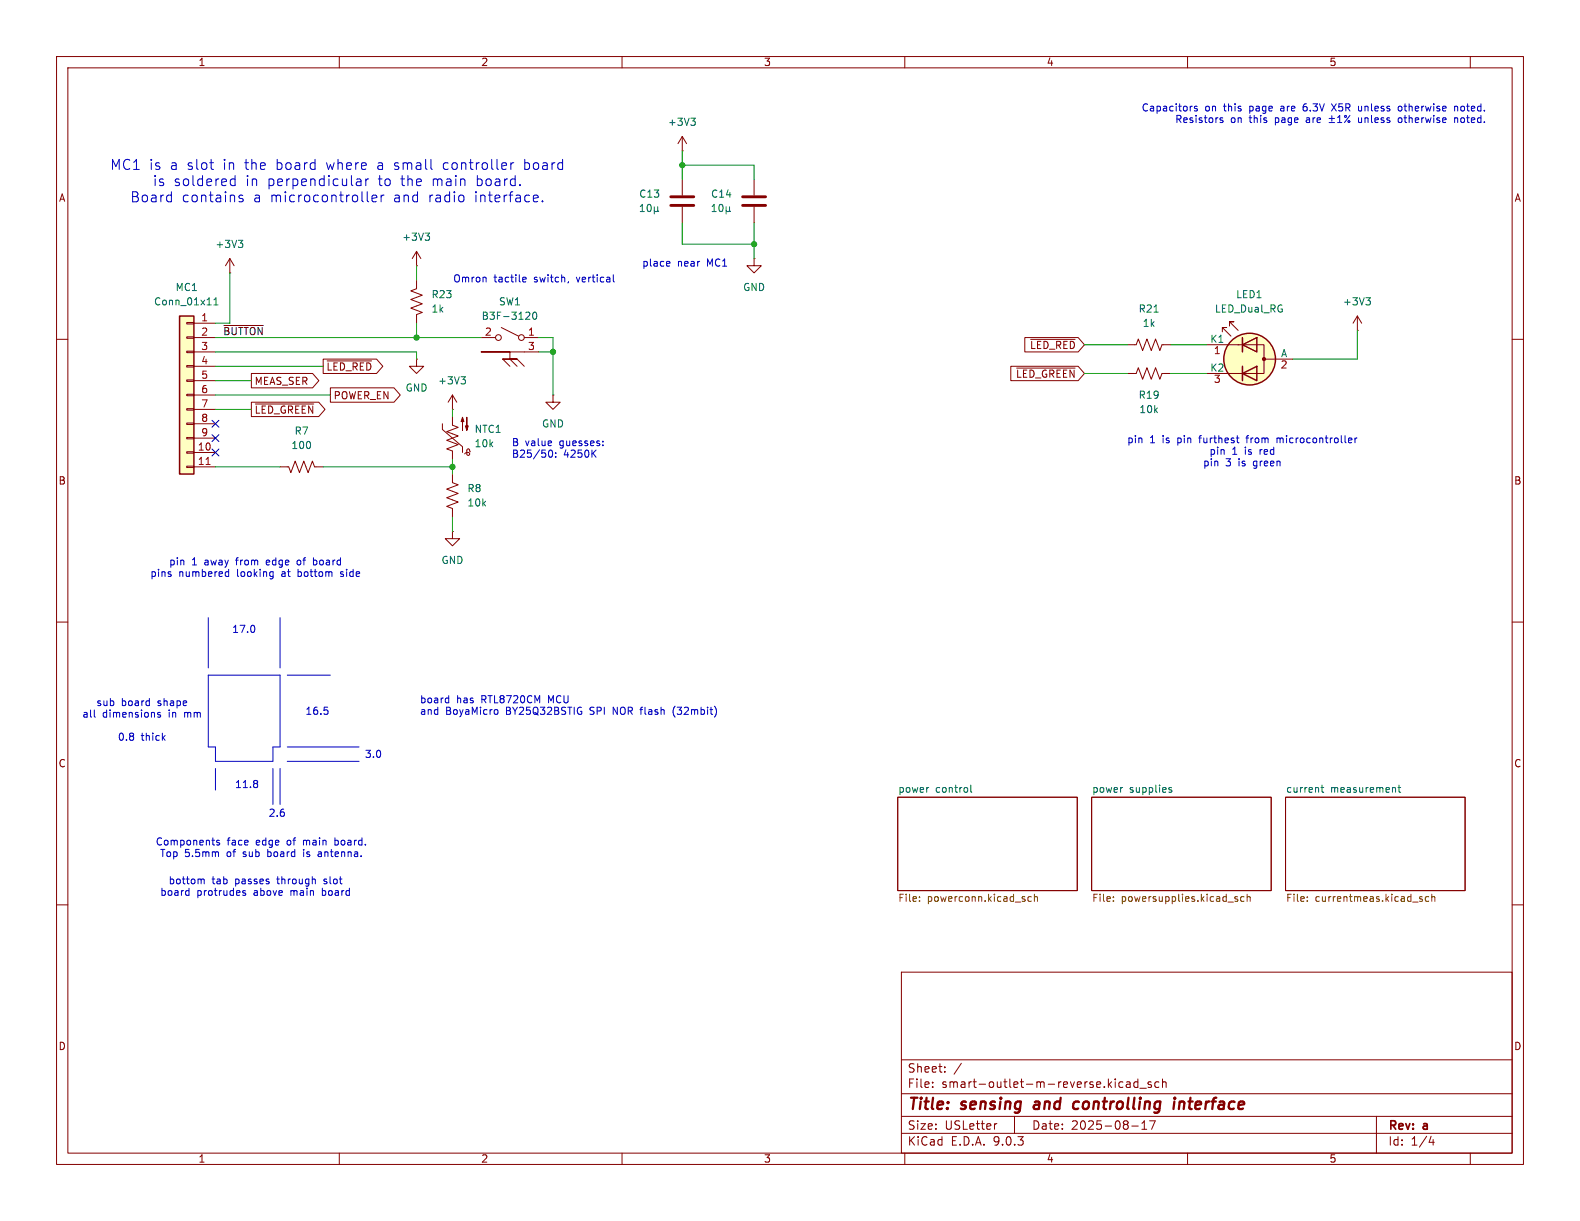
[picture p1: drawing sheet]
<svg xmlns="http://www.w3.org/2000/svg" width="279mm" height="216mm" viewBox="0 0 279 216" stroke-linecap="round" stroke-linejoin="round" font-family="sans-serif">
<g fill="none" stroke="#840000" stroke-width=".18">
<path d="M10 10h259.4v195.9h-259.4zM12 12h255.4v191.9h-255.4zM60 10v2M110 10v2M160 10v2M210 10v2M260 10v2M216.2 58.7v-.8h.7h-.7l1.5 1.5M217.4 57.7v-.8h.8h-.8l1.5 1.5M240 58.4h.1M240 55.9l-.7 1.3M240 55.9l.8 1.3"/>
<path d="M240 55.9v2.5M10 60h2M97.8 69.9v1.2h1.3l-1.3 1.3-1.3-1.3h1.3M97.8 69.9h.1M199.4 66h1.5l.4-1 .8 2.1 .7-2.1 .8 2.1 .7-2.1 .8 2.1 .4-1.1h1.5M213.4 61h5.7M213.4 66h5.7M218.9 61h4.6v5h-4.6M223.5 63.5h5.1M267.4 60h2M49.5 82.6h1.6l.3 1 .8-2.1 .8 2.1 .7-2.1 .8 2.1 .7-2.1 .4 1.1h1.5M80 83.8v1.5l1 .4-2 .8 2 .7-2 .8 2 .8-2 .7 1 .4v1.5"/>
<path d="M80 94v1.3h1.3l-1.3 1.2-1.3-1.2h1.3M80 94h.1M10 110h2M267.4 110h2M158.7 141h31.8v16.5h-31.8zM193 141h31.8v16.5h-31.8zM227.3 141h31.8v16.5h-31.8zM10 160h2M159.4 171.9h108v32h-108zM267.4 160h2M159.4 197.4h108M159.4 193.4h108"/>
<path d="M159.4 187.4h108M164.9 192.1v.2M164.9 191.4v.1M167.1 189.4v.2M167.1 188.7v.1M170 188l-1.3 1.9M176.3 198.7l-.3 .1M179.4 197.4v3M198 192.2h.6M198 191.4h.6M199.2 191.4h.6l.1 .9M199.9 191.6l-.5 .1a.29 .29 0 0 0-.3 .3 .29 .29 0 0 0 .3 .3l.5-.1"/>
<path d="M200.1 199.1h1.2M201.2 191.4l-.4-.1-.3 .3v.4l.1 .2h.6M201.2 190.8v1.5M201.6 192.4h1.1M201.9 199.7h.9M201.9 198.6l.5-.4v1.5M203.6 191.4l-.4-.1-.2 .2 .1 .2 .5 .2v.3h-.6M204.3 198.2l-.7 1.5M204.9 191.4l-.4-.1-.3 .3v.4l.2 .2h.5M205.6 191.4l.2-.1 .3 .1 .1 .9M205.6 190.8v1.5M243.4 197.4v6.5"/>
<path d="M60 203.9v2M110 203.9v2M159.4 200.4h108M160 203.9v2M210 203.9v2M253.1 200.9l-.4 1.1h.9M253.4 201.5v1M260 203.9v2"/>
</g>
<path d="M182.9 195.4l-.1 .4 .2 .3M189.8 195.9l.3 .2 .6-.1M190.8 194.9a.66 .66 0 0 0-1 .3M207.7 194.8l-.2 1.3M207.8 194.1l-.1 .2M207.8 194.1l-.1 .1v.1M207.8 194.1v.1l-.1 .1M208.6 194.8l-.1 1.3M209.2 194.8l-.6 .2" fill="none" stroke="#840000" stroke-width=".4"/>
<path d="M241.5 52.6h.8l-.4 .5M242.1 53.1l.2 .3v.3l-.2 .2M164.1 139.2h.1M171.7 138.8v1.1l.2 .2M198.4 139.2h.1M206.7 139.3h.5M206.7 139.6l.5 .1v.2l-.2 .2-.3-.1M233.6 139.2h.5M233.8 138.8v1.1l.3 .2M246.6 139.2l.2 .2v.7M247.2 139.2h.5M247.4 138.8v1.1l.3 .2" fill="none" stroke="#006464" stroke-width=".18"/>
<g fill="none" stroke="#725600" stroke-width=".18">
<path d="M162.6 159.3v.1M162.6 158.6v.1M182.4 158.6l-.4-.1-.2 .3 .1 .5h.5M182.9 158.7l.2-.2 .3 .1 .1 .8M182.9 158.1v1.3M196.9 159.3v.1M196.9 158.6v.1M218.4 158.9l.4 .1 .1 .2-.2 .2-.3-.1M218.4 158.6h.4M220 158.6l-.4-.1-.2 .3 .1 .5h.5M220.5 158.7l.2-.2 .3 .1 .1 .8M220.5 158.1v1.3"/>
<path d="M231.2 159.3v.1M231.2 158.6v.1M251.2 159h.3l.1 .2-.2 .2h-.3M251.2 158.5l.3 .1M252.6 158.6l-.3-.1-.3 .3 .2 .5h.4M253.2 158.7l.2-.2 .3 .1v.8M253.2 158.1v1.3"/>
</g>
<circle cx="221" cy="63.5" r="4.6" fill="#ffffc2" stroke="#ffffc2" stroke-width=".18"/>
<circle cx="223.5" cy="63.5" r=".28" fill="#840000" stroke="#840000" stroke-width=".18"/>
<g fill="none" stroke="#840000" stroke-width=".25">
<path d="M219.7 59.7v2.5M219.7 61l2.5-1.3v2.5zM219.7 66l2.5-1.2v2.5zM219.7 64.8v2.5"/>
<circle cx="221" cy="63.5" r="4.6"/>
</g>
<path d="M31.7 55.9h2.6v27.9h-2.6z" fill="#ffffc2"/>
<path d="M31.7 55.9h2.6v27.9h-2.6z" fill="none" stroke="#840000" stroke-width=".25"/>
<g fill="none" stroke="#840000" stroke-width=".18">
<path d="M120.6 26.7h.1M120.6 24.1l.8 1.3M120.6 24.1l-.7 1.3M120.6 24.1v2.6M120.6 31.8v2.7M120.6 36.6v2.8M133.3 31.8v2.7M133.3 36.6v2.8M33 57h1.3v.3h-1.3zM33 59.6h1.3v.2h-1.3zM34.3 57.2h3.8M34.3 59.7h3.8"/>
<path d="M40.6 48.3h.1M40.6 45.7l.8 1.3M40.6 45.7l-.7 1.3M40.6 45.7v2.6M73.7 49.5v1.6l-1.1 .3 2.1 .8-2.1 .8 2.1 .7-2.1 .8 2.1 .7-1 .4v1.6M73.7 47h.1M73.7 44.5v2.5M73.7 44.5l.7 1.2M73.7 44.5l-.8 1.2M85.1 59.7h2.5M88.6 57.9l3.1 1.5M92.7 59.7h2.5"/>
<path d="M133.3 45.7v1.3h1.3l-1.3 1.3-1.2-1.3h1.2M133.3 45.7h.1M181.2 59.7h9.5l1.1 1.3-1.1 1.2h-9.5zM33 62.1h1.3v.3h-1.3zM33 64.6h1.3v.3h-1.3zM33 67.2h1.3v.2h-1.3zM33 69.7h1.3v.3h-1.3zM33 72.3h1.3v.2h-1.3zM33 74.8h1.3v.3h-1.3zM33 77.3h1.3v.3h-1.3zM33 79.9h1.3v.2h-1.3zM34.3 62.2h3.8"/>
<path d="M34.3 64.8h3.8M34.3 67.3h3.8M34.3 69.9h3.8M34.3 72.4h3.8M34.3 74.9h3.8M34.3 77.5h3.8M44.4 66h10.9l1.1 1.3-1.1 1.3h-10.9zM44.4 71.1h12l1.1 1.3-1.1 1.3h-12zM45.2 71.4h10.3M57.1 63.5h9.5l1.1 1.3-1.1 1.2h-9.5zM57.9 63.8h7.8M58.4 68.6h11.3l1.1 1.3-1.1 1.2h-11.3z"/>
<path d="M73.7 63.5v1.3h1.2l-1.2 1.2-1.3-1.2h1.3M73.7 63.5h.1M78.2 74.9v1l3.6 3.1v1M80 73.7v1.5l1 .4-2 .7 2 .8-2 .8 2 .7-2 .8 1 .4v1.5M80 72.4h.1M80 69.9v2.5M80 69.9l-.8 1.2M80 69.9l.8 1.2M82.8 79.4l.2 .1 .2 .4M82.8 79.4l-.2 .2-.1 .7 .2 .2 .3-.1v-.3l-.2-.1h-.4l-.2 .3M88.9 63.5h.1M88.9 63.5l1.3 1.3"/>
<path d="M90.2 63.5l1.2 1.3M95.2 62.2h-10.1h5.1v1.3h1.2h-2.5h2.5l1.3 1.3M178.7 64.8h12l1.1 1.2-1.1 1.3h-12zM179.8 65.1h10.3M182.3 60h7.8M199.4 61h1.5l.4-1.1 .8 2.1 .7-2.1 .8 2.1 .7-2.1 .8 2.1 .4-1h1.5M33 82.4h1.3v.3h-1.3zM34.3 80h3.8M34.3 82.6h3.8"/>
<circle cx="88.1" cy="59.7" r=".51"/>
<circle cx="92.2" cy="59.7" r=".51"/>
</g>
<path d="M36.4 82.1h.8" fill="none" stroke="#a90000" stroke-width=".18"/>
<g fill="none" stroke="#006464" stroke-width=".18">
<path d="M113.2 37.4h.7M113.2 36.5l.4-.4v1.3M114.6 36.3l.1-.2a.68 .68 0 0 1 .5 .7 .68 .68 0 0 1-.5 .6l-.1-.1-.2-.4zM115.7 37.2l.2 .2h.2l.2-.2M115.7 36.6v1.2M116.3 37.2l.2 .2M116.3 36.6v.6M122.2 20.9h.7l-.4 .5M122.7 21.4l.2 .2v.3l-.2 .3M125.9 37.4h.7M125.9 36.5l.4-.4v1.3M127.3 36.3l.1-.2a.68 .68 0 0 1 .5 .7 .68 .68 0 0 1-.5 .6l-.1-.1-.2-.4z"/>
<path d="M128.4 37.2l.2 .2h.2l.2-.2M128.4 36.6v1.2M129 37.2l.2 .2M129 36.6v.6M37.8 53.9h.8M37.8 53l.4-.4v1.3M42.2 42.5h.7l-.4 .5M42.7 43l.2 .2v.3l-.2 .3M75.2 41.2h.8l-.5 .5M75.7 41.7l.3 .2v.3l-.3 .3M93.2 55.2l.4 .1 .1 .3-.8 .9h.8M94.4 55.3l.1-.1a.68 .68 0 0 1 .4 .6 .68 .68 0 0 1-.4 .7 .84 .84 0 0 1-.1-1.2z"/>
<path d="M204.1 55.2h.7M81.5 66.6h.8l-.4 .5M82.1 67.1l.2 .2v.3l-.2 .3"/>
</g>
<path d="M118.6 36.3h4.1M118.6 34.8h4.1M131.3 36.3h4.1M131.3 34.8h4.1" fill="none" stroke="#840000" stroke-width=".51"/>
<g fill="#840000" stroke="#840000" stroke-width=".18">
<path d="M82.5 73.8v2.3l-.2-.8h.5l-.3 .8z"/>
<path d="M81.8 73.8l.2 .7h-.5l.3-.7v2.3z"/>
</g>
<path d="M39.6 57.6h6.9" fill="none" stroke="#0f0f0f" stroke-width=".18"/>
<g fill="none" stroke="#0000c2" stroke-width=".18">
<path d="M210.7 18.8h.1M211.7 18.8h-.3l-.2 .2 .1 .1 .4 .2v.3h-.5M230.6 18.9l-.2 .2M230.6 18.5a.99 .99 0 0 0 0 1.1M235.5 18.4l.8 1.2M236.3 18.4l-.8 1.2M240.8 19.5l-.2 .1h-.3M247.3 18.9l.2-.1 .4 .1v.5l-.1 .2h-.3l-.2-.1zM257.2 18.9l.2-.1h.3l.1 .8M257.2 18.8v.8M40.9 32.7h.7M40.9 31.7h.7"/>
<path d="M41.6 31v1.8M42.9 34.6l-.4-.1-.3 .3 .1 .2 .6 .2v.4h-.7M63.2 31.6h.4l.2 .3v.9M63.8 32.7l-.6 .1M63.8 32.1h-.6M64.7 31.6v1.2M64.9 35.4l.3 .3M65.2 31.6l-.3 .1-.2 .3M65.8 35.1l.8-.2-.1-.3-.5-.1-.2 .3 .1 .8h.6M67.4 34.5v1.2M67.9 34.5l-.3 .1-.2 .2M90.3 28.8v1.2"/>
<path d="M90.8 28.8l-.3 .1-.2 .2M95.1 34.6l.1 .3-.9 .2M95.9 35.5v.2M216.2 20.9l-.3-.1-.2 .2 .1 .2 .4 .1v.3h-.5M235 21.7h1M235 20.9h1M235.5 20.5v.9M236.5 21.7h.8M236.5 20.8l.4-.4v1.3M237.8 20.5v.1l.1 .2 .2-.2v-.1M238.7 20.4l-.9 1.3M240.2 20.8v.7l.4 .2"/>
<path d="M247.8 20.9l-.3-.1-.3 .3 .1 .5 .2 .1 .3-.1M257.2 20.8v.9M257.2 20.9l.2-.1 .3 .1 .1 .8M92.5 49.8h.5M92.5 49.1l.4-.1 .1 .3-.6 .1M100.5 49.8l-.1 .2M108.5 48.6v1.1l.1 .2M118 46.2l.4 .1 .1 .2-.6 .1M118.4 47l-.4 .1M97.1 79.7a.69 .69 0 0 0 .3 1.2l.2-.2 .1-.3-.1-.7M105.4 79.6l-.7 .7M106.6 78v.1"/>
<path d="M106.6 78.7v.1M218.6 77.4h.5M219 78.3h.1M220.3 77.4h.5M220.6 77.1l-.1 1.2M225.8 77.4v.9M226.2 77.4l-.4 .2M238.6 77.4l.4 .1 .1 .3-.6 .1M239 78.2l-.4 .1M239.6 77.4v.9M240 77.4l-.4 .3M52.7 99.1l-.2 .2 .2 .5"/>
<path d="M55.4 98.6v1.3M55.4 99.8l.4 .1M55.8 99l-.4 .1M98.3 80.1v.1M98.3 80.7v.2M104.9 80.1l.5 .8M36.8 109.2v8.9M36.8 119.4h12.7v12.7h-1.2v2.5h-10.2v-2.5h-1.3zM40 101.9h.4M40.4 100.7v1.2M44.9 110.7l.2 .3-.2 .7M48.3 101.1v1l-.2 .3"/>
<path d="M48.3 101.9h-.4M49.5 109.2v8.9M50.8 119.4h7.6M60.2 101.9h.1M60.4 101.1l-.2 .2 .2 .2M16.7 126.6l.2 .2M27.9 126v.3l.5 .2v.1l-.2 .2h-.3M38.1 135.9v3.8M45.4 138.1l.2 .1-.2 .3M45.4 138.6l.2 .2-.2 .4M48.3 135.9v6.3M49.5 135.9v6.3"/>
<path d="M50.8 134.6h12.7M50.8 132.1h12.7M57.3 125h.6M57.9 125.6l.1 .2-.1 .5M79 123.4l.3 .1M79.3 123v1.3M79.3 124.2l-.3 .1M87.6 125.5h.3l.2 .2-.1 .5-.4 .1M119.4 124.9a1.46 1.46 0 0 0 0 1.9M33.1 157.5h.3M33.4 157.1v1.2M33.4 158.3h-.3"/>
<path d="M35.6 155.5h.4l.1 .8M38.5 150.6l.1 .2v.7M38.8 148.6h-.3l-.2 .2 .1 .1 .4 .2v.3h-.5M43 157.5v.3l.4 .2 .1 .1-.2 .2h-.4M53.7 150.6v.9M56.7 150.6l-.4 .1M56.7 151h-.3l-.2 .2 .1 .2 .4 .1M59.2 148.2v1.2M59.2 149.4h.2M59.4 148.6h-.2"/>
<circle cx="238.5" cy="21.5" r=".18"/>
</g>
<g fill="none" stroke="#009600" stroke-width=".18">
<path d="M120.6 26.7v5.1M120.6 39.4v3.8h12.7M120.6 29.2h12.7v2.6M133.3 39.4v6.3M38.1 59.7h47M40.6 48.3v8.9h-2.5M73.7 47v2.5M73.7 57.2v2.5M95.2 59.7h2.6v10.2M240 58.4v5.1h-11.4M38.1 62.2h35.6v1.3M38.1 69.9h20.3"/>
<path d="M38.1 67.3h6.3M38.1 64.8h19M38.1 72.4h6.3M80 72.4v1.3M95.2 62.2h2.6M191.8 66h7.6M191.8 61h7.6M207 66h6.4M207 61h6.4M38.1 82.6h11.4M57.1 82.6h22.9M80 81.3v2.5"/>
<path d="M80 91.4v2.6"/>
</g>
<path d="M37.5 74.3l1.2 1.2M37.5 76.9l1.2 1.2M37.5 79.4l1.2 1.2M38.7 74.3l-1.2 1.2M38.7 76.9l-1.2 1.2M38.7 79.4l-1.2 1.2" fill="none" stroke="#000084" stroke-width=".18"/>
<g fill="#009600" stroke="#009600" stroke-width=".18">
<circle cx="80" cy="82.6" r=".46"/>
<circle cx="133.3" cy="43.2" r=".46"/>
<circle cx="120.6" cy="29.2" r=".46"/>
<circle cx="97.8" cy="62.2" r=".46"/>
<circle cx="73.7" cy="59.7" r=".46"/>
</g>
<g font-size="2.8" fill="#840000">
<text x="160.4" y="196.8">Title:</text>
<text x="170.1" y="196.8">sensing</text>
<text x="183.7" y="196.8">and</text>
<text x="191.5" y="196.8">controlling</text>
<text x="210" y="196.8">interface</text>
</g>
<g font-size="2.5" fill="#0000c2">
<text x="19.4" y="30.3">MC1 is</text>
<text x="23" y="36">Board</text>
<text x="27" y="33.1">is</text>
<text x="30.1" y="30.3">a slot</text>
<text x="30.7" y="33.1">soldered</text>
<text x="32.1" y="36">contains</text>
<text x="39.6" y="30.3">in</text>
<text x="43.5" y="33.1">in</text>
<text x="43.6" y="30.3">the</text>
<text x="44.9" y="36">a microcontroller</text>
<text x="47.4" y="33.1">perpendicular</text>
<text x="49.2" y="30.3">board</text>
<text x="58.1" y="30.3">where</text>
<text x="67.1" y="33.1">to</text>
<text x="67.2" y="30.3">a small</text>
<text x="69.8" y="36">and</text>
<text x="71.2" y="33.1">the</text>
<text x="76.1" y="36">radio</text>
<text x="76.8" y="33.1">main</text>
<text x="79" y="30.3">controller</text>
<text x="84.3" y="36">interface.</text>
<text x="84.7" y="33.1">board.</text>
<text x="93.4" y="30.3">board</text>
</g>
<g font-size="2.1" fill="#840000">
<text x="160.4" y="189.9">Sheet:</text>
<text x="160.4" y="192.6">File:</text>
<text x="166.5" y="192.6">smart-outlet-m-reverse.kicad_sch</text>
<text x="160.4" y="202.8">KiCad</text>
<text x="160.4" y="200">Size:</text>
<text x="167.1" y="200">USLetter</text>
<text x="168.1" y="202.8">E.D.A.</text>
<text x="175.7" y="202.8">9.0.3</text>
<text x="182.4" y="200">Date:</text>
<text x="189.4" y="200">2025-08-17</text>
<text x="245.4" y="200.2">Rev:</text>
<text x="245.4" y="202.8">Id:</text>
<text x="249.5" y="202.8">1/4</text>
<text x="251.8" y="200.2">a</text>
</g>
<g font-size="1.8" fill="#840000">
<text x="35" y="11.9">1</text>
<text x="85" y="11.9">2</text>
<text x="135" y="11.9">3</text>
<text x="185" y="11.9">4</text>
<text x="235" y="11.9">5</text>
<text x="10.3" y="35.9">A</text>
<text x="267.7" y="35.9">A</text>
<text x="57.6" y="65.7">~{LED_RED}</text>
<text x="182" y="61.9">~{LED_RED}</text>
<text x="44.9" y="68.3">MEAS_SER</text>
<text x="58.9" y="70.8">POWER_EN</text>
<text x="179.6" y="67">~{LED_GREEN}</text>
<text x="44.9" y="73.3">~{LED_GREEN}</text>
<text x="10.3" y="85.9">B</text>
<text x="267.7" y="85.9">B</text>
<text x="10.3" y="135.9">C</text>
<text x="267.7" y="135.9">C</text>
<text x="10.3" y="185.9">D</text>
<text x="267.7" y="185.9">D</text>
<text x="35" y="205.8">1</text>
<text x="85" y="205.8">2</text>
<text x="135" y="205.8">3</text>
<text x="185" y="205.8">4</text>
<text x="235" y="205.8">5</text>
</g>
<g font-size="1.8" fill="#006464">
<text x="118" y="22.5">+3V3</text>
<text x="112.9" y="35.2">C13</text>
<text x="125.6" y="35.2">C14</text>
<text x="38" y="44">+3V3</text>
<text x="71" y="42.8">+3V3</text>
<text x="31" y="51.7">MC1</text>
<text x="76.2" y="52.9">R23</text>
<text x="131.3" y="51.7">GND</text>
<text x="218.5" y="52.9">LED1</text>
<text x="27.1" y="54.2">Conn_01x11</text>
<text x="76.2" y="55.5">1k</text>
<text x="85.1" y="56.7">B3F-3120</text>
<text x="88.1" y="54.2">SW1</text>
<text x="201.3" y="55.5">R21</text>
<text x="202" y="58">1k</text>
<text x="214.7" y="55.5">LED_Dual_RG</text>
<text x="237.4" y="54.2">+3V3</text>
<text x="213.9" y="60.7">K1</text>
<text x="213.9" y="65.8">K2</text>
<text x="226.4" y="63.2">A</text>
<text x="71.6" y="69.4">GND</text>
<text x="77.4" y="68.2">+3V3</text>
<text x="201.3" y="70.7">R19</text>
<text x="52" y="77.1">R7</text>
<text x="83.8" y="76.7">NTC1</text>
<text x="95.8" y="75.8">GND</text>
<text x="201.4" y="73.3">10k</text>
<text x="51.4" y="79.6">100</text>
<text x="83.8" y="79.3">10k</text>
<text x="82.6" y="87.2">R8</text>
<text x="82.6" y="89.8">10k</text>
<text x="78" y="99.9">GND</text>
<text x="158.7" y="140.3">power</text>
<text x="165.4" y="140.3">control</text>
<text x="193" y="140.3">power</text>
<text x="199.7" y="140.3">supplies</text>
<text x="227.3" y="140.3">current</text>
<text x="235.3" y="140.3">measurement</text>
</g>
<g font-size="1.8" fill="#0000c2">
<text x="201.8" y="19.9">Capacitors</text>
<text x="207.7" y="22">Resistors</text>
<text x="213.1" y="19.9">on</text>
<text x="216.5" y="19.9">this</text>
<text x="217.6" y="22">on</text>
<text x="221.1" y="22">this</text>
<text x="221.2" y="19.9">page</text>
<text x="225.7" y="22">page</text>
<text x="226.9" y="19.9">are</text>
<text x="231.1" y="19.9">6.3V</text>
<text x="231.4" y="22">are</text>
<text x="236.4" y="19.9">X5R</text>
<text x="241" y="22">unless</text>
<text x="241.2" y="19.9">unless</text>
<text x="248.3" y="22">otherwise</text>
<text x="248.5" y="19.9">otherwise</text>
<text x="258.4" y="22">noted.</text>
<text x="258.6" y="19.9">noted.</text>
<text x="113.5" y="47.3">place</text>
<text x="119.8" y="47.3">near</text>
<text x="125.1" y="47.3">MC1</text>
<text x="80.1" y="50.1">Omron</text>
<text x="87.3" y="50.1">tactile</text>
<text x="94.6" y="50.1">switch,</text>
<text x="102.3" y="50.1">vertical</text>
<text x="90.4" y="79.1">B</text>
<text x="90.4" y="81.1">B25/50:</text>
<text x="92.9" y="79.1">value</text>
<text x="99.1" y="79.1">guesses:</text>
<text x="99.6" y="81.1">4250K</text>
<text x="199.2" y="78.6">pin</text>
<text x="203.3" y="78.6">1</text>
<text x="205.7" y="78.6">is</text>
<text x="208.5" y="78.6">pin</text>
<text x="212.6" y="78.6">furthest</text>
<text x="212.7" y="82.7">pin</text>
<text x="213.8" y="80.6">pin</text>
<text x="216.7" y="82.7">3</text>
<text x="217.8" y="80.6">1</text>
<text x="219.1" y="82.7">is</text>
<text x="220.2" y="80.6">is</text>
<text x="221.1" y="78.6">from</text>
<text x="221.9" y="82.7">green</text>
<text x="223" y="80.6">red</text>
<text x="226.6" y="78.6">microcontroller</text>
<text x="29.8" y="100.2">pin</text>
<text x="33.9" y="100.2">1</text>
<text x="36.3" y="100.2">away</text>
<text x="42" y="100.2">from</text>
<text x="47.6" y="100.2">edge</text>
<text x="53.2" y="100.2">of</text>
<text x="56.2" y="100.2">board</text>
<text x="26.5" y="102.2">pins</text>
<text x="31.6" y="102.2">numbered</text>
<text x="42" y="102.2">looking</text>
<text x="50.1" y="102.2">at</text>
<text x="53.1" y="102.2">bottom</text>
<text x="60.9" y="102.2">side</text>
<text x="41" y="112.1">17.0</text>
<text x="16.9" y="125.1">sub</text>
<text x="21.4" y="125.1">board</text>
<text x="28" y="125.1">shape</text>
<text x="74.2" y="124.6">board</text>
<text x="80.7" y="124.6">has</text>
<text x="85.2" y="124.6">RTL8720CM</text>
<text x="97.2" y="124.6">MCU</text>
<text x="14.5" y="127.1">all</text>
<text x="18.1" y="127.1">dimensions</text>
<text x="20.8" y="131.2">0.8</text>
<text x="24.9" y="131.2">thick</text>
<text x="29.9" y="127.1">in</text>
<text x="32.9" y="127.1">mm</text>
<text x="53.9" y="126.6">16.5</text>
<text x="74.2" y="126.6">and</text>
<text x="78.8" y="126.6">BoyaMicro</text>
<text x="89.6" y="126.6">BY25Q32BSTIG</text>
<text x="104.6" y="126.6">SPI</text>
<text x="108.8" y="126.6">NOR flash</text>
<text x="119.8" y="126.6">(32mbit)</text>
<text x="64.4" y="134.2">3.0</text>
<text x="41.5" y="139.6">11.8</text>
<text x="27.4" y="149.7">Components</text>
<text x="40.2" y="149.7">face</text>
<text x="45.4" y="149.7">edge</text>
<text x="47.4" y="144.6">2.6</text>
<text x="51" y="149.7">of</text>
<text x="54.1" y="149.7">main</text>
<text x="59.8" y="149.7">board.</text>
<text x="28.2" y="151.7">Top</text>
<text x="32.6" y="151.7">5.5mm</text>
<text x="40.2" y="151.7">of</text>
<text x="43.3" y="151.7">sub</text>
<text x="47.8" y="151.7">board</text>
<text x="54.3" y="151.7">is</text>
<text x="57.1" y="151.7">antenna.</text>
<text x="28.2" y="158.6">board</text>
<text x="29.7" y="156.6">bottom</text>
<text x="34.8" y="158.6">protrudes</text>
<text x="37.5" y="156.6">tab</text>
<text x="41.7" y="156.6">passes</text>
<text x="45" y="158.6">above</text>
<text x="49.3" y="156.6">through</text>
<text x="51.6" y="158.6">main</text>
<text x="57.4" y="158.6">board</text>
<text x="57.7" y="156.6">slot</text>
</g>
<g font-size="1.8" fill="#a90000">
<text x="35.5" y="56.9">1</text>
<text x="35.5" y="59.4">2</text>
<text x="85.7" y="59.4">2</text>
<text x="93.3" y="59.4">1</text>
<text x="35.5" y="62">3</text>
<text x="35.5" y="64.5">4</text>
<text x="93.3" y="62">3</text>
<text x="214.6" y="62.9">1</text>
<text x="226.4" y="65.5">2</text>
<text x="35.5" y="67.1">5</text>
<text x="35.5" y="69.6">6</text>
<text x="214.6" y="68">3</text>
<text x="35.5" y="72.1">7</text>
<text x="35.5" y="74.7">8</text>
<text x="35.5" y="77.2">9</text>
<text x="34.9" y="79.8">10</text>
<text x="34.9" y="82.3">11</text>
</g>
<text font-size="1.8" fill="#0f0f0f" x="39.4" y="59.3">~{BUTTON}</text>
<g font-size="1.8" fill="#725600">
<text x="158.7" y="159.8">File:</text>
<text x="164" y="159.8">powerconn.kicad_sch</text>
<text x="193" y="159.8">File:</text>
<text x="198.3" y="159.8">powersupplies.kicad_sch</text>
<text x="227.3" y="159.8">File:</text>
<text x="232.6" y="159.8">currentmeas.kicad_sch</text>
</g>
</svg>
